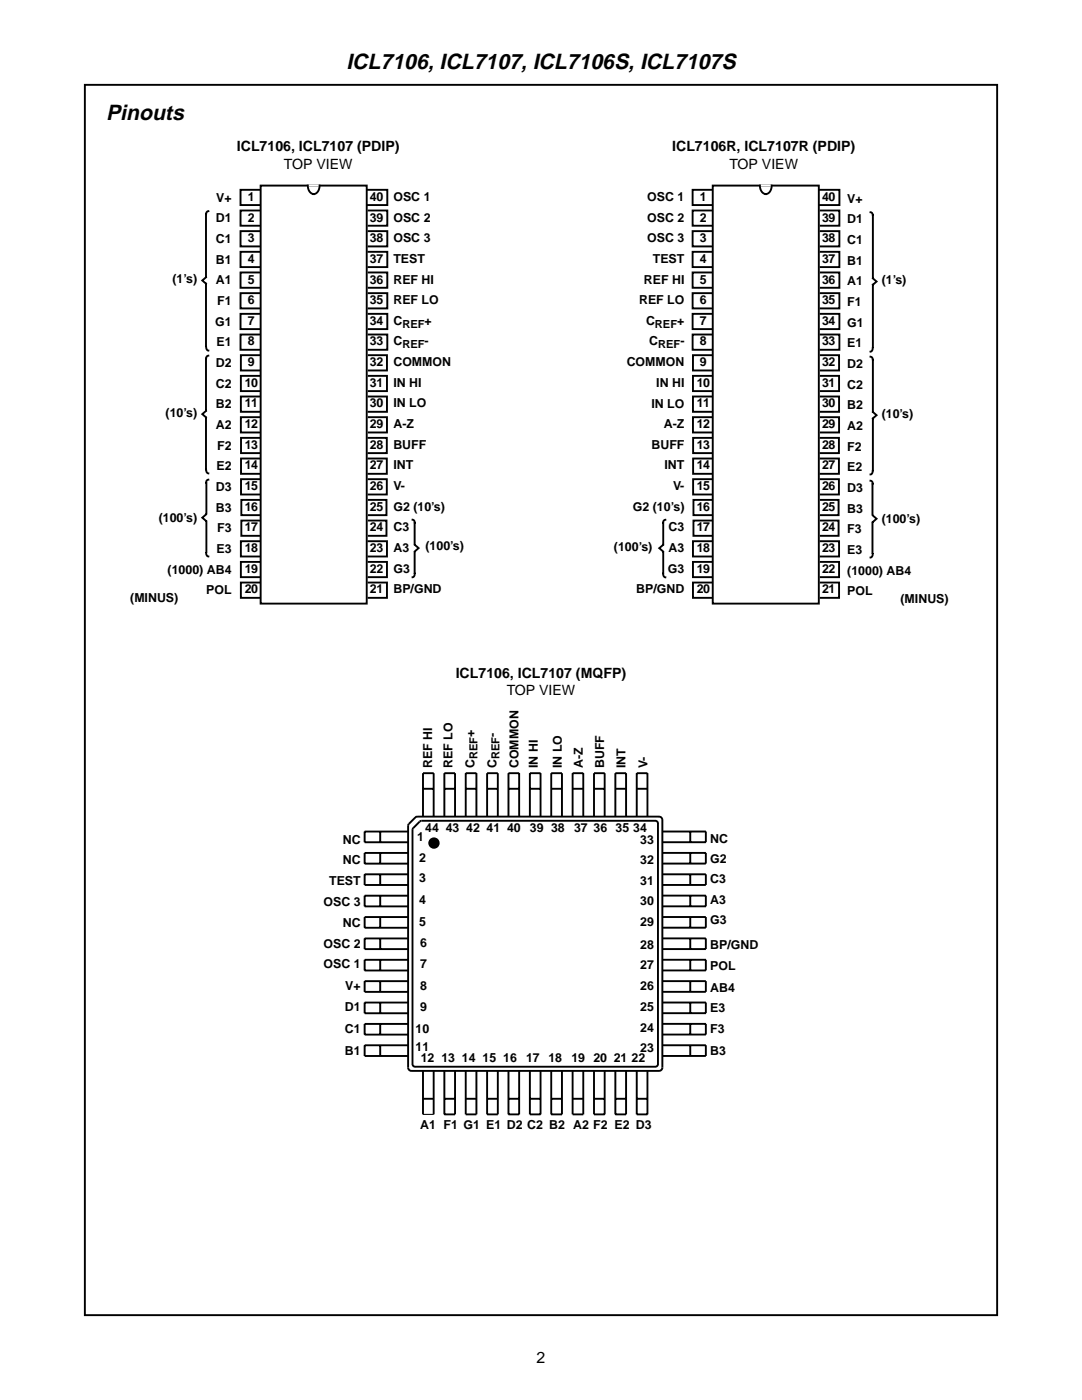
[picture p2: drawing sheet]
<svg xmlns="http://www.w3.org/2000/svg" width="216mm" height="279mm" viewBox="0 0 216 279" stroke-linecap="round" stroke-linejoin="round" font-family="sans-serif">
<path d="M16.9 16.9h182.1v245.6h-182.1z" fill="none" stroke="#000" stroke-width=".38"/>
<path d="M48 66.6h3.7v3.1h-3.7z" fill-rule="evenodd" fill="#fff"/>
<path d="M51.7 66.8h-3.7v3h3.7" fill="none" stroke="#000" stroke-width=".38"/>
<path d="M48 62.6h3.7v3.1h-3.7z" fill-rule="evenodd" fill="#fff"/>
<path d="M51.7 62.6h-3.7v3.1h3.7" fill="none" stroke="#000" stroke-width=".38"/>
<path d="M48 58.6h3.7v3h-3.7z" fill-rule="evenodd" fill="#fff"/>
<path d="M51.7 58.5h-3.7v3.1h3.7" fill="none" stroke="#000" stroke-width=".38"/>
<path d="M48 54.4h3.7v3.1h-3.7z" fill-rule="evenodd" fill="#fff"/>
<path d="M51.7 54.4h-3.7v3h3.7" fill="none" stroke="#000" stroke-width=".38"/>
<path d="M48 50.3h3.7v3h-3.7z" fill-rule="evenodd" fill="#fff"/>
<path d="M51.7 50.3h-3.7v3h3.7" fill="none" stroke="#000" stroke-width=".38"/>
<path d="M48 46.2h3.7v3h-3.7z" fill-rule="evenodd" fill="#fff"/>
<path d="M51.7 46.1h-3.7v3.1h3.7" fill="none" stroke="#000" stroke-width=".38"/>
<path d="M48 42.1h3.7v3h-3.7z" fill-rule="evenodd" fill="#fff"/>
<path d="M51.7 42h-3.7v3h3.7" fill="none" stroke="#000" stroke-width=".38"/>
<path d="M48 37.9h3.9v3.1h-3.9z" fill-rule="evenodd" fill="#fff"/>
<path d="M51.9 37.9h-3.9v3h3.9" fill="none" stroke="#000" stroke-width=".38"/>
<path d="M48.1 70.8h3.6v3.1h-3.6z" fill-rule="evenodd" fill="#fff"/>
<path d="M51.7 70.9h-3.6v3h3.6" fill="none" stroke="#000" stroke-width=".38"/>
<path d="M48.1 74.9h3.6v3.1h-3.6z" fill-rule="evenodd" fill="#fff"/>
<path d="M51.7 75h-3.6v3.1h3.6" fill="none" stroke="#000" stroke-width=".38"/>
<path d="M48.1 79h3.6v3.1h-3.6z" fill-rule="evenodd" fill="#fff"/>
<path d="M51.7 79.1h-3.6v3.1h3.6" fill="none" stroke="#000" stroke-width=".38"/>
<path d="M48.1 83.2h3.6v3h-3.6z" fill-rule="evenodd" fill="#fff"/>
<path d="M51.7 83.3h-3.6v3h3.6" fill="none" stroke="#000" stroke-width=".38"/>
<path d="M48.2 103.7h3.5v3.1h-3.5z" fill-rule="evenodd" fill="#fff"/>
<path d="M51.7 103.9h-3.5v3h3.5" fill="none" stroke="#000" stroke-width=".38"/>
<path d="M48.2 99.6h3.5v3.1h-3.5z" fill-rule="evenodd" fill="#fff"/>
<path d="M51.7 99.8h-3.5v3h3.5" fill="none" stroke="#000" stroke-width=".38"/>
<path d="M48.1 95.6h3.6v3.1h-3.6z" fill-rule="evenodd" fill="#fff"/>
<path d="M51.7 95.6h-3.6v3.1h3.6" fill="none" stroke="#000" stroke-width=".38"/>
<path d="M48.1 91.5h3.6v3h-3.6z" fill-rule="evenodd" fill="#fff"/>
<path d="M51.7 91.5h-3.6v3.1h3.6" fill="none" stroke="#000" stroke-width=".38"/>
<path d="M48.1 87.4h3.6v3h-3.6z" fill-rule="evenodd" fill="#fff"/>
<path d="M51.7 87.4h-3.6v3h3.6" fill="none" stroke="#000" stroke-width=".38"/>
<path d="M48.1 115.9h3.6v3.1h-3.6z" fill-rule="evenodd" fill="#fff"/>
<path d="M51.7 116.3h-3.6v3h3.6" fill="none" stroke="#000" stroke-width=".38"/>
<path d="M48.1 111.8h3.6v3.1h-3.6z" fill-rule="evenodd" fill="#fff"/>
<path d="M51.7 112.1h-3.6v3.1h3.6" fill="none" stroke="#000" stroke-width=".38"/>
<path d="M48.1 107.7h3.6v3h-3.6z" fill-rule="evenodd" fill="#fff"/>
<path d="M51.7 108h-3.6v3.1h3.6" fill="none" stroke="#000" stroke-width=".38"/>
<path d="M73.6 66.6h3.7v3.1h-3.7z" fill-rule="evenodd" fill="#fff"/>
<path d="M73.6 66.8h3.7v3h-3.7" fill="none" stroke="#000" stroke-width=".38"/>
<path d="M73.6 62.6h3.7v3.1h-3.7z" fill-rule="evenodd" fill="#fff"/>
<path d="M73.6 62.6h3.7v3.1h-3.7" fill="none" stroke="#000" stroke-width=".38"/>
<path d="M73.6 58.6h3.7v3h-3.7z" fill-rule="evenodd" fill="#fff"/>
<path d="M73.6 58.5h3.7v3.1h-3.7" fill="none" stroke="#000" stroke-width=".38"/>
<path d="M73.6 54.4h3.7v3.1h-3.7z" fill-rule="evenodd" fill="#fff"/>
<path d="M73.6 54.4h3.7v3h-3.7" fill="none" stroke="#000" stroke-width=".38"/>
<path d="M73.5 50.3h3.8v3h-3.8z" fill-rule="evenodd" fill="#fff"/>
<path d="M73.5 50.3h3.8v3h-3.8" fill="none" stroke="#000" stroke-width=".38"/>
<path d="M73.6 46.2h3.7v3h-3.7z" fill-rule="evenodd" fill="#fff"/>
<path d="M73.6 46.1h3.7v3.1h-3.7" fill="none" stroke="#000" stroke-width=".38"/>
<path d="M73.6 42.1h3.7v3h-3.7z" fill-rule="evenodd" fill="#fff"/>
<path d="M73.6 42h3.7v3h-3.7" fill="none" stroke="#000" stroke-width=".38"/>
<path d="M73.4 37.9h3.9v3.1h-3.9z" fill-rule="evenodd" fill="#fff"/>
<path d="M73.4 37.9h3.9v3h-3.9" fill="none" stroke="#000" stroke-width=".38"/>
<path d="M73.6 70.8h3.6v3.1h-3.6z" fill-rule="evenodd" fill="#fff"/>
<path d="M73.6 70.9h3.6v3h-3.6" fill="none" stroke="#000" stroke-width=".38"/>
<path d="M73.6 74.9h3.6v3.1h-3.6z" fill-rule="evenodd" fill="#fff"/>
<path d="M73.6 75h3.6v3.1h-3.6" fill="none" stroke="#000" stroke-width=".38"/>
<path d="M73.6 79h3.6v3.1h-3.6z" fill-rule="evenodd" fill="#fff"/>
<path d="M73.6 79.1h3.6v3.1h-3.6" fill="none" stroke="#000" stroke-width=".38"/>
<path d="M73.6 83.2h3.6v3h-3.6z" fill-rule="evenodd" fill="#fff"/>
<path d="M73.6 83.3h3.6v3h-3.6" fill="none" stroke="#000" stroke-width=".38"/>
<path d="M73.6 103.7h3.5v3.1h-3.5z" fill-rule="evenodd" fill="#fff"/>
<path d="M73.6 103.9h3.5v3h-3.5" fill="none" stroke="#000" stroke-width=".38"/>
<path d="M73.6 99.6h3.5v3.1h-3.5z" fill-rule="evenodd" fill="#fff"/>
<path d="M73.6 99.8h3.5v3h-3.5" fill="none" stroke="#000" stroke-width=".38"/>
<path d="M73.6 95.6h3.6v3.1h-3.6z" fill-rule="evenodd" fill="#fff"/>
<path d="M73.6 95.6h3.6v3.1h-3.6" fill="none" stroke="#000" stroke-width=".38"/>
<path d="M73.5 91.5h3.7v3h-3.7z" fill-rule="evenodd" fill="#fff"/>
<path d="M73.5 91.5h3.7v3.1h-3.7" fill="none" stroke="#000" stroke-width=".38"/>
<path d="M73.5 87.4h3.7v3h-3.7z" fill-rule="evenodd" fill="#fff"/>
<path d="M73.5 87.4h3.7v3h-3.7" fill="none" stroke="#000" stroke-width=".38"/>
<path d="M73.6 115.9h3.6v3.1h-3.6z" fill-rule="evenodd" fill="#fff"/>
<path d="M73.6 116.3h3.6v3h-3.6" fill="none" stroke="#000" stroke-width=".38"/>
<path d="M73.6 111.8h3.6v3.1h-3.6z" fill-rule="evenodd" fill="#fff"/>
<path d="M73.6 112.1h3.6v3.1h-3.6" fill="none" stroke="#000" stroke-width=".38"/>
<path d="M73.5 107.7h3.7v3h-3.7z" fill-rule="evenodd" fill="#fff"/>
<path d="M73.5 108h3.7v3.1h-3.7" fill="none" stroke="#000" stroke-width=".38"/>
<path d="M40.4 56l.7-.7v1.3z" fill="#fff"/>
<path d="M41.1 55.3l-.7 .7 .7 .6v12.4M41.1 42.8v12.4M41.6 42.1l-.3 .2-.2 .4M41.1 69.2l.2 .5 .3 .3" fill="none" stroke="#000" stroke-width=".38"/>
<path d="M40.4 82.6l.7-.6v1.3z" fill="#fff"/>
<path d="M41.1 71.6v10.3M41.6 71l-.3 .1-.2 .4M41.1 82l-.7 .6 .7 .7M41.1 83.4v10.2M41.1 93.8l.2 .5 .3 .2" fill="none" stroke="#000" stroke-width=".38"/>
<path d="M40.4 103.3l.7-.6v1.2z" fill="#fff"/>
<path d="M41.2 96.4v6M41.6 95.7l-.3 .2-.2 .4M41.1 102.7l-.7 .6 .7 .6M41.1 110.3l.2 .5 .3 .3M41.2 104.1v6" fill="none" stroke="#000" stroke-width=".38"/>
<path d="M82.8 108.8l.7 .6-.7 .6z" fill="#fff"/>
<path d="M82.3 103.7l.3 .2 .2 .4M82.7 104.4v4.2M82.7 110.2v4.2M82.8 114.5l-.2 .5-.3 .2M82.8 108.8l.7 .6-.7 .6" fill="none" stroke="#000" stroke-width=".38"/>
<path d="M52 37h21.2v83.5h-21.2z" fill-rule="evenodd" fill="#fff" stroke="#000" stroke-width=".38"/>
<path d="M61.4 37l.1 .8 .3 .5 .5 .3 .4 .1a1.51 1.51 0 0 0 1.1-1.7" fill="none" stroke="#000" stroke-width=".38"/>
<path d="M61.8 37h1.6" fill="none" stroke="#fff" stroke-width=".38"/>
<path d="M138.2 66.6h3.7v3.1h-3.7z" fill-rule="evenodd" fill="#fff"/>
<path d="M141.9 66.8h-3.7v3h3.7" fill="none" stroke="#000" stroke-width=".38"/>
<path d="M138.2 62.6h3.7v3.1h-3.7z" fill-rule="evenodd" fill="#fff"/>
<path d="M141.9 62.6h-3.7v3.1h3.7" fill="none" stroke="#000" stroke-width=".38"/>
<path d="M138.2 58.6h3.7v3h-3.7z" fill-rule="evenodd" fill="#fff"/>
<path d="M141.9 58.5h-3.7v3.1h3.7" fill="none" stroke="#000" stroke-width=".38"/>
<path d="M138.2 54.4h3.7v3.1h-3.7z" fill-rule="evenodd" fill="#fff"/>
<path d="M141.9 54.4h-3.7v3h3.7" fill="none" stroke="#000" stroke-width=".38"/>
<path d="M138.2 50.3h3.8v3h-3.8z" fill-rule="evenodd" fill="#fff"/>
<path d="M142 50.3h-3.8v3h3.8" fill="none" stroke="#000" stroke-width=".38"/>
<path d="M138.2 46.2h3.7v3h-3.7z" fill-rule="evenodd" fill="#fff"/>
<path d="M141.9 46.1h-3.7v3.1h3.7" fill="none" stroke="#000" stroke-width=".38"/>
<path d="M138.2 42.1h3.7v3h-3.7z" fill-rule="evenodd" fill="#fff"/>
<path d="M141.9 42h-3.7v3h3.7" fill="none" stroke="#000" stroke-width=".38"/>
<path d="M138.2 37.9h3.9v3.1h-3.9z" fill-rule="evenodd" fill="#fff"/>
<path d="M142.1 37.9h-3.9v3h3.9" fill="none" stroke="#000" stroke-width=".38"/>
<path d="M138.3 70.8h3.6v3.1h-3.6z" fill-rule="evenodd" fill="#fff"/>
<path d="M141.9 70.9h-3.6v3h3.6" fill="none" stroke="#000" stroke-width=".38"/>
<path d="M138.3 74.9h3.6v3.1h-3.6z" fill-rule="evenodd" fill="#fff"/>
<path d="M141.9 75h-3.6v3.1h3.6" fill="none" stroke="#000" stroke-width=".38"/>
<path d="M138.3 79h3.6v3.1h-3.6z" fill-rule="evenodd" fill="#fff"/>
<path d="M141.9 79.1h-3.6v3.1h3.6" fill="none" stroke="#000" stroke-width=".38"/>
<path d="M138.3 83.2h3.6v3h-3.6z" fill-rule="evenodd" fill="#fff"/>
<path d="M141.9 83.3h-3.6v3h3.6" fill="none" stroke="#000" stroke-width=".38"/>
<path d="M138.4 103.7h3.5v3.1h-3.5z" fill-rule="evenodd" fill="#fff"/>
<path d="M141.9 103.9h-3.5v3h3.5" fill="none" stroke="#000" stroke-width=".38"/>
<path d="M138.4 99.6h3.5v3.1h-3.5z" fill-rule="evenodd" fill="#fff"/>
<path d="M141.9 99.8h-3.5v3h3.5" fill="none" stroke="#000" stroke-width=".38"/>
<path d="M138.3 95.6h3.6v3.1h-3.6z" fill-rule="evenodd" fill="#fff"/>
<path d="M141.9 95.6h-3.6v3.1h3.6" fill="none" stroke="#000" stroke-width=".38"/>
<path d="M138.3 91.5h3.7v3h-3.7z" fill-rule="evenodd" fill="#fff"/>
<path d="M142 91.5h-3.7v3.1h3.7" fill="none" stroke="#000" stroke-width=".38"/>
<path d="M138.3 87.4h3.7v3h-3.7z" fill-rule="evenodd" fill="#fff"/>
<path d="M142 87.4h-3.7v3h3.7" fill="none" stroke="#000" stroke-width=".38"/>
<path d="M138.3 115.9h3.6v3.1h-3.6z" fill-rule="evenodd" fill="#fff"/>
<path d="M141.9 116.3h-3.6v3h3.6" fill="none" stroke="#000" stroke-width=".38"/>
<path d="M138.3 111.8h3.6v3.1h-3.6z" fill-rule="evenodd" fill="#fff"/>
<path d="M141.9 112.1h-3.6v3.1h3.6" fill="none" stroke="#000" stroke-width=".38"/>
<path d="M138.3 107.7h3.7v3h-3.7z" fill-rule="evenodd" fill="#fff"/>
<path d="M142 108h-3.7v3.1h3.7" fill="none" stroke="#000" stroke-width=".38"/>
<path d="M163.8 66.6h3.7v3.1h-3.7z" fill-rule="evenodd" fill="#fff"/>
<path d="M163.8 66.8h3.7v3h-3.7" fill="none" stroke="#000" stroke-width=".38"/>
<path d="M163.8 62.6h3.7v3.1h-3.7z" fill-rule="evenodd" fill="#fff"/>
<path d="M163.8 62.6h3.7v3.1h-3.7" fill="none" stroke="#000" stroke-width=".38"/>
<path d="M163.8 58.6h3.7v3h-3.7z" fill-rule="evenodd" fill="#fff"/>
<path d="M163.8 58.5h3.7v3.1h-3.7" fill="none" stroke="#000" stroke-width=".38"/>
<path d="M163.8 54.4h3.7v3.1h-3.7z" fill-rule="evenodd" fill="#fff"/>
<path d="M163.8 54.4h3.7v3h-3.7" fill="none" stroke="#000" stroke-width=".38"/>
<path d="M163.7 50.3h3.8v3h-3.8z" fill-rule="evenodd" fill="#fff"/>
<path d="M163.7 50.3h3.8v3h-3.8" fill="none" stroke="#000" stroke-width=".38"/>
<path d="M163.8 46.2h3.7v3h-3.7z" fill-rule="evenodd" fill="#fff"/>
<path d="M163.8 46.1h3.7v3.1h-3.7" fill="none" stroke="#000" stroke-width=".38"/>
<path d="M163.8 42.1h3.7v3h-3.7z" fill-rule="evenodd" fill="#fff"/>
<path d="M163.8 42h3.7v3h-3.7" fill="none" stroke="#000" stroke-width=".38"/>
<path d="M163.6 37.9h3.9v3.1h-3.9z" fill-rule="evenodd" fill="#fff"/>
<path d="M163.6 37.9h3.9v3h-3.9" fill="none" stroke="#000" stroke-width=".38"/>
<path d="M163.8 70.8h3.6v3.1h-3.6z" fill-rule="evenodd" fill="#fff"/>
<path d="M163.8 70.9h3.6v3h-3.6" fill="none" stroke="#000" stroke-width=".38"/>
<path d="M163.8 74.9h3.6v3.1h-3.6z" fill-rule="evenodd" fill="#fff"/>
<path d="M163.8 75h3.6v3.1h-3.6" fill="none" stroke="#000" stroke-width=".38"/>
<path d="M163.8 79h3.6v3.1h-3.6z" fill-rule="evenodd" fill="#fff"/>
<path d="M163.8 79.1h3.6v3.1h-3.6" fill="none" stroke="#000" stroke-width=".38"/>
<path d="M163.8 83.2h3.6v3h-3.6z" fill-rule="evenodd" fill="#fff"/>
<path d="M163.8 83.3h3.6v3h-3.6" fill="none" stroke="#000" stroke-width=".38"/>
<path d="M163.8 103.7h3.5v3.1h-3.5z" fill-rule="evenodd" fill="#fff"/>
<path d="M163.8 103.9h3.5v3h-3.5" fill="none" stroke="#000" stroke-width=".38"/>
<path d="M163.8 99.6h3.5v3.1h-3.5z" fill-rule="evenodd" fill="#fff"/>
<path d="M163.8 99.8h3.5v3h-3.5" fill="none" stroke="#000" stroke-width=".38"/>
<path d="M163.8 95.6h3.6v3.1h-3.6z" fill-rule="evenodd" fill="#fff"/>
<path d="M163.8 95.6h3.6v3.1h-3.6" fill="none" stroke="#000" stroke-width=".38"/>
<path d="M163.7 91.5h3.7v3h-3.7z" fill-rule="evenodd" fill="#fff"/>
<path d="M163.7 91.5h3.7v3.1h-3.7" fill="none" stroke="#000" stroke-width=".38"/>
<path d="M163.7 87.4h3.7v3h-3.7z" fill-rule="evenodd" fill="#fff"/>
<path d="M163.7 87.4h3.7v3h-3.7" fill="none" stroke="#000" stroke-width=".38"/>
<path d="M163.8 115.9h3.6v3.1h-3.6z" fill-rule="evenodd" fill="#fff"/>
<path d="M163.8 116.3h3.6v3h-3.6" fill="none" stroke="#000" stroke-width=".38"/>
<path d="M163.8 111.8h3.6v3.1h-3.6z" fill-rule="evenodd" fill="#fff"/>
<path d="M163.8 112.1h3.6v3.1h-3.6" fill="none" stroke="#000" stroke-width=".38"/>
<path d="M163.7 107.7h3.7v3h-3.7z" fill-rule="evenodd" fill="#fff"/>
<path d="M163.7 108h3.7v3.1h-3.7" fill="none" stroke="#000" stroke-width=".38"/>
<path d="M174.2 55.6l.7 .6-.7 .6z" fill="#fff"/>
<path d="M173.7 42.4l.3 .1 .1 .4M174.2 43v12.4M174.2 55.6l.7 .6-.7 .6v12.5M174.1 69.5l-.1 .5-.3 .2" fill="none" stroke="#000" stroke-width=".38"/>
<path d="M174.2 82.2l.7 .7-.7 .6z" fill="#fff"/>
<path d="M173.7 71.2l.3 .2 .1 .4M174.2 71.8v10.3M174.1 94l-.1 .5-.3 .2M174.2 83.6v10.2M174.2 82.2l.7 .7-.7 .6" fill="none" stroke="#000" stroke-width=".38"/>
<path d="M174.2 102.9l.7 .6-.7 .7z" fill="#fff"/>
<path d="M173.7 95.9l.3 .2 .1 .4M174.1 96.6v6.1M174.1 104.3v6M174.1 110.5l-.1 .6-.3 .2M174.2 102.9l.7 .6-.7 .7" fill="none" stroke="#000" stroke-width=".38"/>
<path d="M131.5 109.4l.8-.6v1.2z" fill="#fff"/>
<path d="M132.3 108.8l-.8 .6 .8 .6M132.3 114.5l.1 .5 .4 .2M132.3 104.4v4.2M132.3 110.2v4.2M132.8 103.7l-.4 .2-.1 .4" fill="none" stroke="#000" stroke-width=".38"/>
<path d="M142.2 37h21.2v83.5h-21.2z" fill-rule="evenodd" fill="#fff" stroke="#000" stroke-width=".38"/>
<g fill="none" stroke="#000" stroke-width=".38">
<path d="M151.6 37l.2 1a1.17 1.17 0 0 0 1 .7M154 37l-.2 1a1.13 1.13 0 0 1-1 .7M84.4 157.4h2.1M88.7 157.4h2.1M92.9 157.4h2.2M97.2 157.4h2.1M101.5 157.4h2.1M105.7 157.4h2.2M110 157.4h2.1M114.3 157.4h2.1M118.5 157.4h2.2M122.8 157.4h2.1"/>
<path d="M127.1 157.4h2.1M75.9 166v2.1M75.9 170.2v2.2M75.9 174.5v2.1M75.9 178.8v2.1M81.4 164.8v48.2a.67 .67 0 0 0 .7 .7h49.4a.67 .67 0 0 0 .7-.7v-49.4a.67 .67 0 0 0-.7-.6h-48.2l-.4 .1-1.3 1.3-.2 .4M81.4 166h-8.6v2.1h8.6M81.4 170.2h-8.6v2.2h8.6M81.4 174.5h-8.6v2.1h8.6M81.4 178.8h-8.6v2.1h8.6M83.8 164l.3-.2h46.7a.53 .53 0 0 1 .5 .5v48.1a.53 .53 0 0 1-.5 .5h-48a.53 .53 0 0 1-.5-.5v-46.8l.2-.4zM84.4 163v-8.7h2.1v8.7"/>
<path d="M88.7 163v-8.7h2.1v8.7M92.9 163v-8.7h2.2v8.7M97.2 163v-8.7h2.1v8.7M101.5 163v-8.7h2.1v8.7M105.7 163v-8.7h2.2v8.7M110 163v-8.7h2.1v8.7M114.3 163v-8.7h2.1v8.7M118.5 163v-8.7h2.2v8.7M122.8 163v-8.7h2.1v8.7M127.1 163v-8.7h2.1v8.7M132.2 165.9h8.6v2.2h-8.6M132.2 170.2h8.6v2.1h-8.6"/>
<path d="M132.2 174.5h8.6v2.1h-8.6M132.2 178.7h8.6v2.2h-8.6M137.7 165.9v2.2M137.7 170.2v2.1M137.7 174.5v2.1M137.7 178.7v2.2M75.9 183v2.2M75.9 187.3v2.1M75.9 191.6v2.1M75.9 195.8v2.2M81.4 183h-8.6v2.2h8.6M81.4 187.3h-8.6v2.1h8.6"/>
<path d="M81.4 191.6h-8.6v2.1h8.6M81.4 195.8h-8.6v2.2h8.6M132.2 183h8.6v2.1h-8.6M132.2 187.3h8.6v2.1h-8.6M132.2 191.5h8.6v2.2h-8.6M132.2 195.8h8.6v2.1h-8.6M137.7 183v2.1M137.7 187.3v2.1M137.7 191.5v2.2M137.7 195.8v2.1M75.9 200.1v2.1M75.9 204.3v2.2"/>
<path d="M75.9 208.6v2.1M81.4 200.1h-8.6v2.1h8.6M81.4 204.3h-8.6v2.2h8.6M81.4 208.6h-8.6v2.1h8.6M84.4 213.7v8.7M84.4 219.3h2.1M86.5 213.7v8.7M88.7 213.7v8.7h2.1v-8.7M88.7 219.3h2.1M92.9 213.7v8.7h2.2v-8.7M92.9 219.3h2.2M97.2 213.7v8.7h2.1v-8.7"/>
<path d="M97.2 219.3h2.1M101.5 213.7v8.7h2.1v-8.7M101.5 219.3h2.1M105.7 213.7v8.7h2.2v-8.7M105.7 219.3h2.2M110 213.7v8.7h2.1v-8.7M110 219.3h2.1M114.3 213.7v8.7h2.1v-8.7M114.3 219.3h2.1M118.5 213.7v8.7h2.2v-8.7M118.5 219.3h2.2M122.8 213.7v8.7h2.1v-8.7"/>
<path d="M122.8 219.3h2.1M127.1 213.7v8.7h2.1v-8.7M127.1 219.3h2.1M132.2 200.1h8.6v2.1h-8.6M132.2 204.3h8.6v2.2h-8.6M132.2 208.6h8.6v2.1h-8.6M137.7 200.1v2.1M137.7 204.3v2.2M137.7 208.6v2.1"/>
<circle cx="86.6" cy="168.3" r=".94"/>
</g>
<path d="M152 37h1.6" fill="none" stroke="#fff" stroke-width=".38"/>
<path d="M85.9 167.6l.7-.3v.9v-.9a.93 .93 0 0 1 .9 1.2 .93 .93 0 0 1-1.4 .6 .93 .93 0 0 1-.2-1.5z" fill="#000"/>
<path d="M84.4 222.4h2.1" fill="none" stroke="#000" stroke-width=".21"/>
<g font-size="4.3">
<text x="69.1" y="13.8">ICL7106, ICL7107, ICL7106S, ICL7107S</text>
<text x="21.2" y="24">Pinouts</text>
</g>
<text font-size="3.2" x="107.1" y="272">2</text>
<g font-size="2.8">
<text x="47.3" y="30.1">ICL7106, ICL7107 (PDIP)</text>
<text x="56.7" y="33.6">TOP VIEW</text>
<text x="134.1" y="30.1">ICL7106R, ICL7107R (PDIP)</text>
<text x="145.6" y="33.6">TOP VIEW</text>
<text x="90.9" y="135.2">ICL7106, ICL7107 (MQFP)</text>
<text x="101.1" y="138.8">TOP VIEW</text>
</g>
<g font-size="2.5">
<text x="43.1" y="40.3">V+</text>
<text x="49.5" y="40.1">1</text>
<text x="73.8" y="40.1">40</text>
<text x="78.5" y="40.1">OSC 1</text>
<text x="129.2" y="40.1">OSC 1</text>
<text x="139.7" y="40.1">1</text>
<text x="164" y="40.1">40</text>
<text x="169.1" y="40.5">V+</text>
<text x="43.1" y="44.4">D1</text>
<text x="49.5" y="44.2">2</text>
<text x="73.8" y="44.2">39</text>
<text x="78.5" y="44.2">OSC 2</text>
<text x="129.2" y="44.2">OSC 2</text>
<text x="139.7" y="44.2">2</text>
<text x="164" y="44.2">39</text>
<text x="169.1" y="44.6">D1</text>
<text x="43.1" y="48.5">C1</text>
<text x="43.1" y="52.6">B1</text>
<text x="49.5" y="48.3">3</text>
<text x="49.5" y="52.5">4</text>
<text x="73.8" y="48.3">38</text>
<text x="73.8" y="52.5">37</text>
<text x="78.5" y="48.3">OSC 3</text>
<text x="78.5" y="52.5">TEST</text>
<text x="129.2" y="48.4">OSC 3</text>
<text x="130.3" y="52.5">TEST</text>
<text x="139.7" y="48.3">3</text>
<text x="139.7" y="52.5">4</text>
<text x="164" y="48.3">38</text>
<text x="164" y="52.5">37</text>
<text x="169.1" y="48.7">C1</text>
<text x="169.1" y="52.8">B1</text>
<text x="34.4" y="56.5">(1’s)</text>
<text x="43.1" y="56.8">A1</text>
<text x="49.5" y="56.6">5</text>
<text x="73.8" y="56.6">36</text>
<text x="78.5" y="56.6">REF HI</text>
<text x="128.5" y="56.6">REF HI</text>
<text x="139.7" y="56.6">5</text>
<text x="164" y="56.6">36</text>
<text x="169.1" y="57">A1</text>
<text x="175.9" y="56.7">(1’s)</text>
<text x="42.9" y="65">G1</text>
<text x="43.3" y="60.9">F1</text>
<text x="49.5" y="60.7">6</text>
<text x="49.5" y="64.8">7</text>
<text x="73.8" y="60.7">35</text>
<text x="73.8" y="64.8">34</text>
<text x="78.5" y="60.7">REF LO</text>
<text x="78.5" y="64.8">C</text>
<text x="127.5" y="60.7">REF LO</text>
<text x="128.9" y="64.8">C</text>
<text x="139.7" y="60.7">6</text>
<text x="139.7" y="64.8">7</text>
<text x="164" y="60.7">35</text>
<text x="164" y="64.8">34</text>
<text x="169.1" y="61.1">F1</text>
<text x="169.1" y="65.2">G1</text>
<text x="43.2" y="69.1">E1</text>
<text x="49.5" y="68.9">8</text>
<text x="73.8" y="68.9">33</text>
<text x="78.5" y="68.9">C</text>
<text x="129.5" y="68.9">C</text>
<text x="139.7" y="68.9">8</text>
<text x="164" y="68.9">33</text>
<text x="169.1" y="69.3">E1</text>
<text x="43.1" y="73.2">D2</text>
<text x="43.1" y="77.4">C2</text>
<text x="48.8" y="77.2">10</text>
<text x="49.5" y="73.1">9</text>
<text x="73.8" y="73.1">32</text>
<text x="73.8" y="77.2">31</text>
<text x="78.5" y="73.1">COMMON</text>
<text x="78.5" y="77.2">IN HI</text>
<text x="125.1" y="73.1">COMMON</text>
<text x="131" y="77.2">IN HI</text>
<text x="139" y="77.2">10</text>
<text x="139.7" y="73.1">9</text>
<text x="164" y="73.1">32</text>
<text x="164" y="77.2">31</text>
<text x="169.1" y="73.5">D2</text>
<text x="169.1" y="77.6">C2</text>
<text x="33" y="83.3">(10’s)</text>
<text x="43.1" y="81.5">B2</text>
<text x="48.8" y="81.3">11</text>
<text x="73.8" y="81.3">30</text>
<text x="78.5" y="81.3">IN LO</text>
<text x="130" y="81.3">IN LO</text>
<text x="139" y="81.3">11</text>
<text x="164" y="81.3">30</text>
<text x="169.1" y="81.7">B2</text>
<text x="175.9" y="83.5">(10’s)</text>
<text x="43.1" y="85.6">A2</text>
<text x="43.3" y="89.7">F2</text>
<text x="48.8" y="89.6">13</text>
<text x="48.8" y="85.4">12</text>
<text x="73.8" y="89.6">28</text>
<text x="73.8" y="85.4">29</text>
<text x="78.5" y="85.4">A-Z</text>
<text x="78.5" y="89.6">BUFF</text>
<text x="130" y="89.6">BUFF</text>
<text x="132.5" y="85.4">A-Z</text>
<text x="139" y="89.6">13</text>
<text x="139" y="85.4">12</text>
<text x="164" y="89.6">28</text>
<text x="164" y="85.4">29</text>
<text x="169.1" y="85.8">A2</text>
<text x="169.1" y="89.9">F2</text>
<text x="43.2" y="93.9">E2</text>
<text x="48.8" y="93.7">14</text>
<text x="73.8" y="93.7">27</text>
<text x="78.5" y="93.7">INT</text>
<text x="132.6" y="93.7">INT</text>
<text x="139" y="93.7">14</text>
<text x="164" y="93.7">27</text>
<text x="169.1" y="94.1">E2</text>
<text x="43.1" y="98">D3</text>
<text x="48.8" y="97.8">15</text>
<text x="48.8" y="101.9">16</text>
<text x="73.8" y="97.8">26</text>
<text x="73.8" y="101.9">25</text>
<text x="78.5" y="97.8">V-</text>
<text x="78.5" y="101.9">G2 (10’s)</text>
<text x="126.3" y="101.9">G2 (10’s)</text>
<text x="134.3" y="97.8">V-</text>
<text x="139" y="97.8">15</text>
<text x="139" y="101.9">16</text>
<text x="164" y="97.8">26</text>
<text x="164" y="101.9">25</text>
<text x="169.1" y="98.2">D3</text>
<text x="31.7" y="104.1">(100’s)</text>
<text x="43.1" y="102.1">B3</text>
<text x="43.3" y="106.2">F3</text>
<text x="48.8" y="106">17</text>
<text x="73.8" y="106">24</text>
<text x="78.5" y="106">C3</text>
<text x="133.4" y="106.1">C3</text>
<text x="139" y="106">17</text>
<text x="164" y="106">24</text>
<text x="169.1" y="102.3">B3</text>
<text x="169.1" y="106.4">F3</text>
<text x="175.9" y="104.3">(100’s)</text>
<text x="43.2" y="110.3">E3</text>
<text x="48.8" y="110.2">18</text>
<text x="73.8" y="110.2">23</text>
<text x="78.5" y="110.2">A3</text>
<text x="84.9" y="109.9">(100’s)</text>
<text x="122.5" y="109.9">(100’s)</text>
<text x="133.4" y="110.2">A3</text>
<text x="139" y="110.2">18</text>
<text x="164" y="110.2">23</text>
<text x="169.1" y="110.6">E3</text>
<text x="33.5" y="114.5">(1000) AB4</text>
<text x="41.1" y="118.6">POL</text>
<text x="48.8" y="114.3">19</text>
<text x="48.8" y="118.4">20</text>
<text x="73.8" y="114.3">22</text>
<text x="73.8" y="118.4">21</text>
<text x="78.5" y="114.3">G3</text>
<text x="78.5" y="118.4">BP/GND</text>
<text x="127" y="118.4">BP/GND</text>
<text x="133.3" y="114.3">G3</text>
<text x="139" y="114.3">19</text>
<text x="139" y="118.4">20</text>
<text x="164" y="114.3">22</text>
<text x="164" y="118.4">21</text>
<text x="169.1" y="114.7">(1000) AB4</text>
<text x="169.1" y="118.8">POL</text>
<text x="26" y="120.1">(MINUS)</text>
<text x="179.7" y="120.3">(MINUS)</text>
<text x="99.1" y="147.1" transform="rotate(-90 99.1 147.1)">-</text>
<text x="86.2" y="153.3" transform="rotate(-90 86.2 153.3)">REF HI</text>
<text x="90.3" y="153.3" transform="rotate(-90 90.3 153.3)">REF LO</text>
<text x="94.7" y="153.3" transform="rotate(-90 94.7 153.3)">C</text>
<text x="99.1" y="153.3" transform="rotate(-90 99.1 153.3)">C</text>
<text x="103.5" y="153.3" transform="rotate(-90 103.5 153.3)">COMMON</text>
<text x="107.3" y="153.3" transform="rotate(-90 107.3 153.3)">IN HI</text>
<text x="112.1" y="153.3" transform="rotate(-90 112.1 153.3)">IN LO</text>
<text x="116.3" y="153.3" transform="rotate(-90 116.3 153.3)">A-Z</text>
<text x="120.6" y="153.3" transform="rotate(-90 120.6 153.3)">BUFF</text>
<text x="124.8" y="153.3" transform="rotate(-90 124.8 153.3)">INT</text>
<text x="129.2" y="153.3" transform="rotate(-90 129.2 153.3)">V-</text>
<text x="83.3" y="167.9">1</text>
<text x="84.9" y="166.1">44 43 42 41 40</text>
<text x="105.7" y="166.1">39 38</text>
<text x="114.5" y="166.1">37 36 35 34</text>
<text x="68.4" y="172.5">NC</text>
<text x="68.4" y="168.3">NC</text>
<text x="83.6" y="172">2</text>
<text x="127.8" y="168.4">33</text>
<text x="127.8" y="172.5">32</text>
<text x="141.7" y="168.2">NC</text>
<text x="141.7" y="172.3">G2</text>
<text x="65.7" y="176.7">TEST</text>
<text x="83.6" y="176.1">3</text>
<text x="127.8" y="176.6">31</text>
<text x="141.7" y="176.3">C3</text>
<text x="64.6" y="180.9">OSC 3</text>
<text x="68.4" y="185.1">NC</text>
<text x="83.6" y="180.4">4</text>
<text x="83.6" y="184.7">5</text>
<text x="127.8" y="180.7">30</text>
<text x="127.8" y="184.8">29</text>
<text x="141.7" y="180.4">A3</text>
<text x="141.7" y="184.4">G3</text>
<text x="64.6" y="189.3">OSC 2</text>
<text x="83.8" y="189.1">6</text>
<text x="127.8" y="189.4">28</text>
<text x="141.7" y="189.4">BP/GND</text>
<text x="64.6" y="193.2">OSC 1</text>
<text x="68.9" y="197.5">V+</text>
<text x="83.8" y="193.2">7</text>
<text x="83.8" y="197.5">8</text>
<text x="127.8" y="193.5">27</text>
<text x="127.8" y="197.5">26</text>
<text x="141.7" y="197.9">AB4</text>
<text x="141.7" y="193.5">POL</text>
<text x="68.8" y="201.9">D1</text>
<text x="83.8" y="201.9">9</text>
<text x="127.8" y="201.7">25</text>
<text x="141.7" y="202">E3</text>
<text x="68.8" y="206.2">C1</text>
<text x="82.9" y="206.1">10</text>
<text x="82.9" y="209.8">11</text>
<text x="127.8" y="206">24</text>
<text x="127.8" y="209.9">23</text>
<text x="141.7" y="206.2">F3</text>
<text x="68.8" y="210.5">B1</text>
<text x="83.9" y="212">12 13 14 15 16</text>
<text x="105" y="212">17</text>
<text x="109.4" y="212">18</text>
<text x="114" y="212">19</text>
<text x="118.4" y="212">20</text>
<text x="122.5" y="212">21</text>
<text x="126" y="212">22</text>
<text x="141.7" y="210.6">B3</text>
<text x="83.8" y="225.3">A1 F1 G1 E1 D2 C2 B2 A2 F2 E2 D3</text>
</g>
<g font-size="2.2">
<text x="80.3" y="65.4">REF+</text>
<text x="130.7" y="65.4">REF+</text>
<text x="80.3" y="69.5">REF-</text>
<text x="131.3" y="69.6">REF-</text>
<text x="95.3" y="151.5" transform="rotate(-90 95.3 151.5)">REF+</text>
<text x="99.7" y="151.5" transform="rotate(-90 99.7 151.5)">REF</text>
</g>
</svg>
